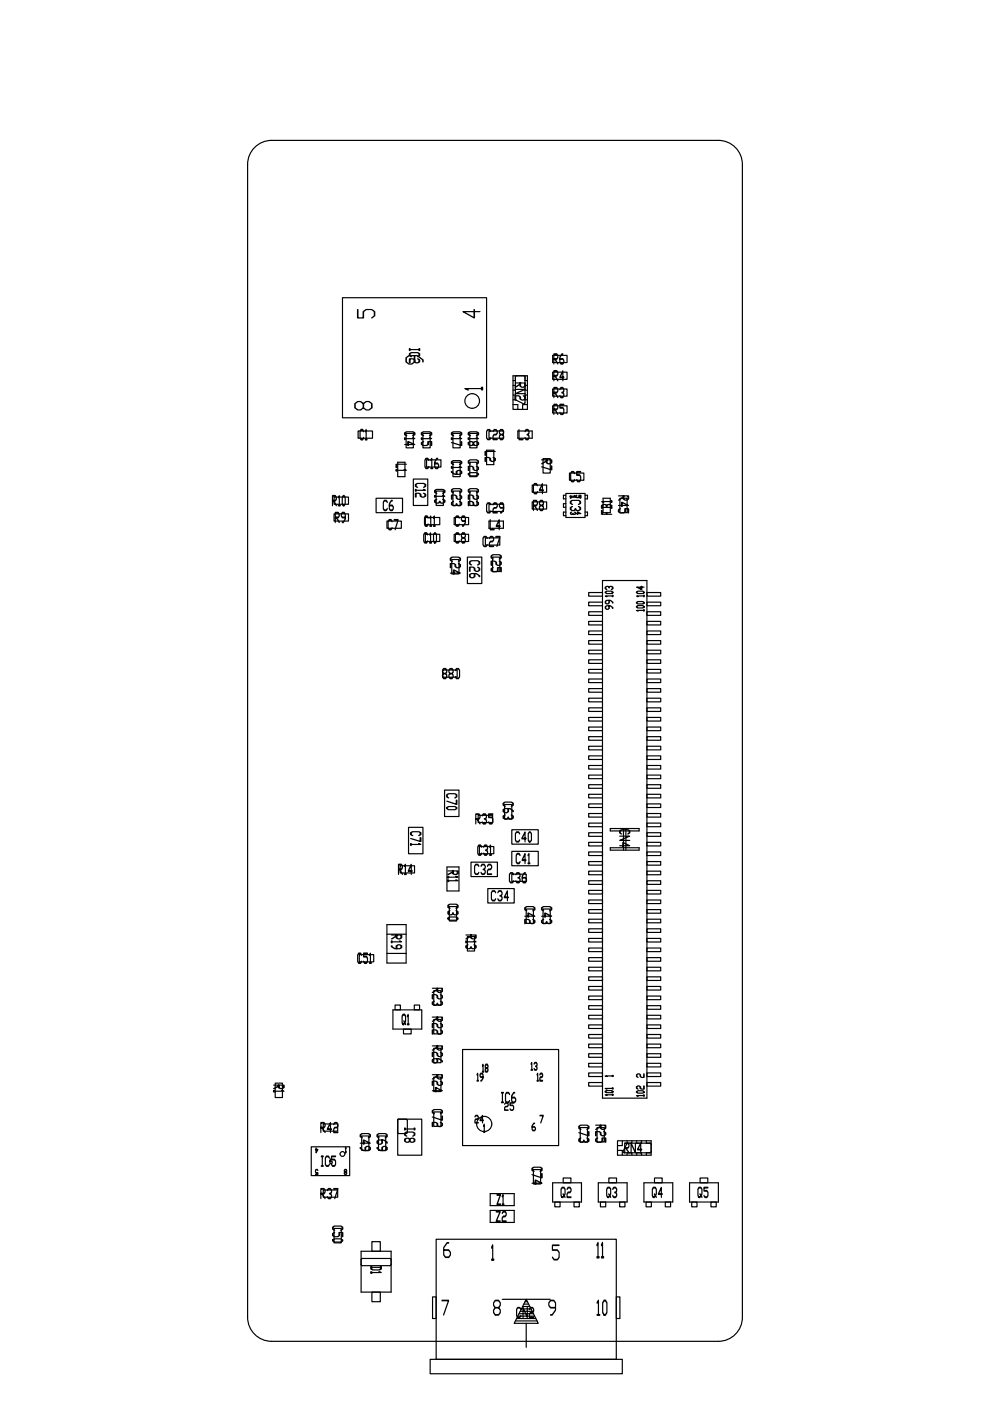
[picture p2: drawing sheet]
<svg xmlns="http://www.w3.org/2000/svg" width="210mm" height="297mm" viewBox="0 0 210 297" stroke-linecap="round" stroke-linejoin="round" font-family="sans-serif">
<path d="M54.3 31a5.1 5.1 0 0 1 3.3-1.2h94.7a5.1 5.1 0 0 1 5.1 5.1v244.4a5.1 5.1 0 0 1-5.1 5.1h-94.7a5.1 5.1 0 0 1-5.1-5.1v-244.4a5.1 5.1 0 0 1 1.8-3.9z" fill="none" stroke="#000" stroke-width=".25"/>
<g fill="none" stroke="#000" stroke-width=".25">
<path d="M72.6 63.1h30.6v25.5h-30.6zM108.8 79.7h3v7.1h-3zM109.3 79.7v5l1.8 .9 .2-.2v-5.7M109.5 79.7l-.2 .2M111.1 79.7l.2 .2M117.2 78.9h3v1.5h-3zM117.2 75.3h3v1.6h-3zM75.9 91.4h3.1v1.5h-3.1zM84.3 98h1.6v3.1h-1.6zM86.1 91.9h1.5v3h-1.5zM89.7 91.9h1.5v3h-1.5zM90.4 97.5h3.1v1.5h-3.1z"/>
<path d="M96 91.9h1.6v3h-1.6zM96 98h1.6v3.1h-1.6zM99.6 98h1.5v3.1h-1.5zM99.6 91.9h1.5v3h-1.5zM103.2 95.5h1.5v3h-1.5zM103.7 91.4h3v1.5h-3zM108.8 83.7h.5v1.1h-.5M108.8 81.7h.5v1h-.5M108.8 85.8h1v1M108.8 80.7h.5M109.8 91.4h3v1.5h-3zM111.3 80.7h.5"/>
<path d="M111.8 85.8h-1v1M111.8 83.7h-.5v1.1h.5M111.8 81.7h-.5v1h.5M115.1 97.2h1.6v3.1h-1.6zM117.2 82.5h3v1.5h-3zM117.2 86h3v1.6h-3zM70.8 105.4h3.1v1.5h-3.1zM70.8 109h3.1v1.5h-3.1zM79.7 105.6h5.6v3.1h-5.6zM82 110.5h3.1v1.5h-3.1zM87.6 101.6h3.1v5.6h-3.1zM90.2 113.3h3v1.5h-3z"/>
<path d="M90.2 109.7h3v1.5h-3zM92.5 104.1h1.5v3.1h-1.5zM95.8 118.6h1.5v3.1h-1.5zM96 104.1h1.6v3.1h-1.6zM96.3 113.3h3v1.5h-3zM96.3 109.7h3v1.5h-3zM99.1 118.1h3.1v5.6h-3.1zM99.6 104.1h1.5v3.1h-1.5zM102.9 114h3.1v1.6h-3.1zM103.7 106.9h3v1.5h-3zM103.7 110.5h3v1.5h-3zM104.4 118.1h1.6v3.1h-1.6z"/>
<path d="M112.8 102.8h3.1v1.6h-3.1zM112.8 106.4h3.1v1.5h-3.1zM120 104.6h4v5.1h-4zM120 105h-.5v.8h.5M120 106.8h-.5v.8h.5M120 108.6h-.5v.7h.5M120.7 100.3h3.1v1.5h-3.1zM124 105h.6v.8h-.6M124 108.6h.6v.7h-.6M127.9 105.6h1.5v3.1h-1.5zM131.4 105.6h1.6v3.1h-1.6zM127.7 139.9h-2.9v.8h2.9"/>
<path d="M127.7 137.9h-2.9v.7h2.9M127.7 135.8h-2.9v.8h2.9M127.7 133.8h-2.9v.7h2.9M127.7 131.7h-2.9v.8h2.9M127.7 129.7h-2.9v.8h2.9M127.7 127.7h-2.9v.7h2.9M127.7 125.6h-2.9v.8h2.9M127.7 123.1h9.5v109.7h-9.5zM137.2 139.9h2.9v.8h-2.9zM137.2 137.9h2.9v.7h-2.9zM137.2 135.8h2.9v.8h-2.9zM137.2 133.8h2.9v.7h-2.9z"/>
<path d="M137.2 131.7h2.9v.8h-2.9zM137.2 129.7h2.9v.8h-2.9zM137.2 127.7h2.9v.7h-2.9zM137.2 125.6h2.9v.8h-2.9zM93.9 142.1h3v1.5h-3zM127.7 158.2h-2.9v.8h2.9M127.7 156.2h-2.9v.7h2.9M127.7 154.1h-2.9v.8h2.9M127.7 152.1h-2.9v.8h2.9M127.7 150.1h-2.9v.7h2.9M127.7 148h-2.9v.8h2.9M127.7 146h-2.9v.8h2.9"/>
<path d="M127.7 144h-2.9v.7h2.9M127.7 141.9h-2.9v.8h2.9M137.2 158.2h2.9v.8h-2.9zM137.2 156.2h2.9v.7h-2.9zM137.2 154.1h2.9v.8h-2.9zM137.2 152.1h2.9v.8h-2.9zM137.2 150.1h2.9v.7h-2.9zM137.2 148h2.9v.8h-2.9zM137.2 146h2.9v.8h-2.9zM137.2 144h2.9v.7h-2.9zM137.2 141.9h2.9v.8h-2.9zM86.6 175.4h3.1v5.6h-3.1z"/>
<path d="M94.3 167.5h3v5.6h-3zM101.4 172.9h3v1.5h-3zM101.6 179.5h3.1v1.5h-3.1zM107 170.6h1.5v3h-1.5zM108.5 175.9h5.6v3.1h-5.6zM124.8 178.6h2.9v.8h-2.9zM127.7 176.6h-2.9v.7h2.9M127.7 174.5h-2.9v.8h2.9M127.7 172.5h-2.9v.7h2.9M127.7 170.4h-2.9v.8h2.9M127.7 168.4h-2.9v.8h2.9M127.7 166.4h-2.9v.7h2.9"/>
<path d="M127.7 164.3h-2.9v.8h2.9M127.7 162.3h-2.9v.8h2.9M127.7 160.3h-2.9v.7h2.9M129.4 175.7h6.1v.5h-6.1zM129.4 179.7h6.1v.5h-6.1zM132.2 175.7v4.5M132.7 175.7v4.5M137.2 176.6h2.9v.7h-2.9zM137.2 178.6h2.9v.8h-2.9zM137.2 174.5h2.9v.8h-2.9zM137.2 172.5h2.9v.7h-2.9zM137.2 170.4h2.9v.8h-2.9z"/>
<path d="M137.2 168.4h2.9v.8h-2.9zM137.2 166.4h2.9v.7h-2.9zM137.2 164.3h2.9v.8h-2.9zM137.2 162.3h2.9v.8h-2.9zM137.2 160.3h2.9v.7h-2.9zM82 196h4.1v8.2h-4.1zM82 198.1h4.1M84.8 183.6h3.1v1.5h-3.1zM94.8 183.8h2.5v5.1h-2.5zM95.3 192.2h1.5v3.1h-1.5zM99.1 198.6h1.5v3h-1.5zM99.9 182.8h5.6v3h-5.6z"/>
<path d="M103.4 188.4h5.6v3.1h-5.6zM108.5 185.3h3.1v1.6h-3.1zM108.5 180.5h5.6v3.1h-5.6zM111.6 192.7h1.5v3.1h-1.5zM115.1 192.7h1.6v3.1h-1.6zM124.8 199h2.9v.7h-2.9zM124.8 196.9h2.9v.8h-2.9zM124.8 194.9h2.9v.8h-2.9zM124.8 192.9h2.9v.7h-2.9zM124.8 190.8h2.9v.8h-2.9zM124.8 188.8h2.9v.7h-2.9zM124.8 186.7h2.9v.8h-2.9z"/>
<path d="M124.8 184.7h2.9v.8h-2.9zM124.8 182.7h2.9v.7h-2.9zM124.8 180.6h2.9v.8h-2.9zM137.2 199h2.9v.7h-2.9zM137.2 196.9h2.9v.8h-2.9zM137.2 194.9h2.9v.8h-2.9zM137.2 192.9h2.9v.7h-2.9zM137.2 190.8h2.9v.8h-2.9zM137.2 188.8h2.9v.7h-2.9zM137.2 186.7h2.9v.8h-2.9zM137.2 184.7h2.9v.8h-2.9zM137.2 182.7h2.9v.7h-2.9z"/>
<path d="M137.2 180.6h2.9v.8h-2.9zM76.2 202.4h3v1.5h-3zM82 202.1h4.1M83.3 214.1h6.1v4.1h-6.1zM83.8 213.1h1.1v1h-1.1zM85.5 218.2h1.7v1h-1.7zM87.8 213.1h1.2v1h-1.2zM92 216.1h1.5v3.1h-1.5zM92 210h1.5v3.1h-1.5zM124.8 207.1h2.9v.8h-2.9zM124.8 205.1h2.9v.7h-2.9zM124.8 203h2.9v.8h-2.9z"/>
<path d="M124.8 201h2.9v.8h-2.9zM124.8 209.1h2.9v.8h-2.9zM124.8 211.2h2.9v.7h-2.9zM124.8 213.2h2.9v.8h-2.9zM124.8 215.3h2.9v.7h-2.9zM124.8 217.3h2.9v.8h-2.9zM124.8 219.3h2.9v.8h-2.9zM137.2 207.1h2.9v.8h-2.9zM137.2 205.1h2.9v.7h-2.9zM137.2 203h2.9v.8h-2.9zM137.2 201h2.9v.8h-2.9zM137.2 209.1h2.9v.8h-2.9z"/>
<path d="M137.2 211.2h2.9v.7h-2.9zM137.2 213.2h2.9v.8h-2.9zM137.2 215.3h2.9v.7h-2.9zM137.2 217.3h2.9v.8h-2.9zM137.2 219.3h2.9v.8h-2.9zM58.4 229.6h1.5v3.1h-1.5zM68.5 238.3h3.1v1.5h-3.1zM84.3 237.3h5.1v7.6h-5.1zM84.4 237.4h1.9v2.9h-1.9zM92 235.8h1.5v3h-1.5zM92 228.4h1.5v3h-1.5zM92 222.3h1.5v3h-1.5z"/>
<path d="M98.1 222.5h20.3v20.4h-20.3zM123 239.1h1.6v3h-1.6zM124.8 229.5h2.9v.8h-2.9zM124.8 221.4h2.9v.7h-2.9zM124.8 223.4h2.9v.8h-2.9zM124.8 225.4h2.9v.8h-2.9zM124.8 227.5h2.9v.7h-2.9zM126.6 239.1h1.5v3h-1.5zM137.2 229.5h2.9v.8h-2.9zM137.2 221.4h2.9v.7h-2.9zM137.2 223.4h2.9v.8h-2.9zM137.2 225.4h2.9v.8h-2.9z"/>
<path d="M137.2 227.5h2.9v.7h-2.9zM66 243.1h8.1v6.2h-8.1zM68.5 252.3h3.1v1.5h-3.1zM76.7 240.8h1.5v3.1h-1.5zM80.3 240.8h1.5v3.1h-1.5zM103.9 253.1h5.1v2.5h-5.1zM103.9 256.6h5.1v2.6h-5.1zM113.1 248h1.5v3h-1.5zM117.2 250.8h6.1v4.1h-6.1zM117.6 254.9h1.2v1h-1.2zM119.4 249.8h1.6v1h-1.6zM121.7 254.9h1.1v1h-1.1z"/>
<path d="M126.8 250.8h6.2v4.1h-6.2zM127.3 254.9h1.1v1h-1.1zM129.1 249.8h1.6v1h-1.6zM130.9 241.9h7.2v3h-7.2zM130.9 243.9h1v1M131.4 254.9h1.1v1h-1.1zM131.9 241.9v1h-1M133 241.9v.5h1v-.5M133 244.9v-.5h1v.5M135 241.9v.5h1v-.5M135 244.9v-.5h1v.5M136.5 250.8h6.1v4.1h-6.1z"/>
<path d="M137 254.9h1.1v1h-1.1zM137 241.9v.5M137 244.4v.5M137.8 242.4l.3 .2M138.1 242.4h-5.1l-.9 1.8 .3 .2h5.7M138.1 244.2l-.3 .2M138.8 249.8h1.6v1h-1.6zM141.1 254.9h1.1v1h-1.1zM146.2 250.8h6.1v4.1h-6.1zM146.7 254.9h1.1v1h-1.1zM148.4 249.8h1.7v1h-1.7zM150.7 254.9h1.2v1h-1.2z"/>
<path d="M70.8 260.5h1.6v3h-1.6zM76.6 265.3h6.3v8.6h-6.3zM76.6 267.1l.2-.3h5.9l.2 .3M78.9 273.9h1.7v2.1h-1.7zM78.9 263.3h1.7v2h-1.7zM82.9 268.1l-.2 .2h-5.9l-.2-.2M91.7 275h.8v4.6h-.8zM92.5 262.7h38.2v25.5h-38.2zM106.5 275.5h10.2M109.5 279.6h4.1M109.8 279h3.6M110 278.5h3.1"/>
<path d="M110.3 278h2.5M110.6 277.5h2M110.8 277h1.5M111.1 276.5h1M111.3 276h.5M111.6 275.5l2.5 5.1h-5.1zM130.7 275h.7v4.6h-.7zM91.2 288.2h40.7v3.1h-40.7zM109.3 280.1h4.6M111.6 280.6v5.1"/>
<circle cx="100.1" cy="85" r="1.55"/>
<circle cx="102.7" cy="238.3" r="1.61"/>
<circle cx="72.6" cy="244.7" r=".51"/>
</g>
<g font-size="5.3">
<text x="79.4" y="67.4" transform="rotate(-90 79.4 67.4)">5</text>
<text x="101.7" y="67.4" transform="rotate(-90 101.7 67.4)">4</text>
<text x="89.7" y="77.2" transform="rotate(-90 89.7 77.2)">9</text>
<text x="102.2" y="82.7" transform="rotate(-90 102.2 82.7)">1</text>
<text x="78.8" y="86.9" transform="rotate(-90 78.8 86.9)">8</text>
</g>
<g font-size="4.6">
<text x="94.1" y="266.6">6</text>
<text x="104.2" y="267.1">1</text>
<text x="117.1" y="267.1">5</text>
<text x="126.6" y="266.6">11</text>
<text x="93.7" y="278.8">7</text>
<text x="104.6" y="278.8">8</text>
<text x="116.4" y="278.8">9</text>
<text x="126.6" y="278.8">10</text>
</g>
<g font-size="3.1">
<text x="86.9" y="73.9" transform="rotate(90 86.9 73.9)">IC2</text>
<text x="117.4" y="77.1">R6</text>
<text x="109.3" y="81.2" transform="rotate(90 109.3 81.2)">RN2</text>
<text x="117.4" y="80.7">R4</text>
<text x="117.4" y="84.3">R3</text>
<text x="117.4" y="87.8">R5</text>
<text x="76.3" y="93.2">C1</text>
<text x="85.9" y="91.5" transform="rotate(90 85.9 91.5)">C14</text>
<text x="89.4" y="91.5" transform="rotate(90 89.4 91.5)">C15</text>
<text x="95.8" y="91.5" transform="rotate(90 95.8 91.5)">C17</text>
<text x="99.3" y="91.5" transform="rotate(90 99.3 91.5)">C18</text>
<text x="102.9" y="95.7" transform="rotate(90 102.9 95.7)">L2</text>
<text x="103.2" y="93.2">C28</text>
<text x="110" y="93.2">L3</text>
<text x="84.1" y="98.4" transform="rotate(90 84.1 98.4)">L1</text>
<text x="90.1" y="99.3">C16</text>
<text x="95.8" y="97.7" transform="rotate(90 95.8 97.7)">C19</text>
<text x="99.3" y="97.5" transform="rotate(90 99.3 97.5)">C20 C22</text>
<text x="114.9" y="97.5" transform="rotate(90 114.9 97.5)">R7</text>
<text x="70.5" y="107.2">R10</text>
<text x="88.1" y="102.5" transform="rotate(90 88.1 102.5)">C12</text>
<text x="92.2" y="103.8" transform="rotate(90 92.2 103.8)">C13</text>
<text x="95.8" y="103.6" transform="rotate(90 95.8 103.6)">C23</text>
<text x="113.1" y="104.6">C4</text>
<text x="121" y="105.2" transform="rotate(90 121 105.2)">IC3</text>
<text x="121" y="102.1">C5</text>
<text x="131.2" y="105.1" transform="rotate(90 131.2 105.1)">R45</text>
<text x="71.1" y="110.7">R9</text>
<text x="81.3" y="108.2">C6</text>
<text x="82.3" y="112.3">C7</text>
<text x="90" y="111.5">C11</text>
<text x="96.5" y="111.5">C9</text>
<text x="103.2" y="108.7">C29</text>
<text x="103.9" y="112.3">L4</text>
<text x="113.1" y="108.2">R8</text>
<text x="129.6" y="109" transform="rotate(-90 129.6 109)">FB1</text>
<text x="89.8" y="115.1">C10</text>
<text x="95.5" y="118.1" transform="rotate(90 95.5 118.1)">C24</text>
<text x="96.5" y="115.1">C8</text>
<text x="99.6" y="118.9" transform="rotate(90 99.6 118.9)">C26</text>
<text x="102.4" y="115.8">C27</text>
<text x="104.2" y="117.6" transform="rotate(90 104.2 117.6)">C25</text>
<text x="97.4" y="141.8" transform="rotate(-180 97.4 141.8)">C88</text>
<text x="94.8" y="168.3" transform="rotate(90 94.8 168.3)">C70</text>
<text x="106.7" y="170.1" transform="rotate(90 106.7 170.1)">C63</text>
<text x="87.1" y="176.3" transform="rotate(90 87.1 176.3)">C71</text>
<text x="100.9" y="174.6">R35</text>
<text x="109.3" y="178.5">C40</text>
<text x="131.4" y="175.9" transform="rotate(90 131.4 175.9)">CN4</text>
<text x="84.5" y="185.3">R14</text>
<text x="95" y="184.7" transform="rotate(90 95 184.7)">R11</text>
<text x="100.6" y="185.3">C32</text>
<text x="101.3" y="181.3">C31</text>
<text x="109.4" y="183">C41</text>
<text x="95" y="191.7" transform="rotate(90 95 191.7)">C30</text>
<text x="104.2" y="190.9">C34</text>
<text x="108" y="187.1">C36</text>
<text x="111.3" y="192.2" transform="rotate(90 111.3 192.2)">C42</text>
<text x="114.9" y="192.2" transform="rotate(90 114.9 192.2)">C43</text>
<text x="83.1" y="198.2" transform="rotate(90 83.1 198.2)">R19</text>
<text x="98.8" y="198.2" transform="rotate(90 98.8 198.2)">R13</text>
<text x="75.8" y="204.2">C51</text>
<text x="91.7" y="209.5" transform="rotate(90 91.7 209.5)">R23 R22 R26 R24</text>
<text x="85.3" y="217.2">Q1</text>
<text x="58.1" y="230.1" transform="rotate(90 58.1 230.1)">R1</text>
<text x="106.3" y="233.7">IC6</text>
<text x="85.9" y="239.2" transform="rotate(90 85.9 239.2)">IC8</text>
<text x="91.7" y="235.2" transform="rotate(90 91.7 235.2)">C72</text>
<text x="122.8" y="238.6" transform="rotate(90 122.8 238.6)">C73</text>
<text x="126.3" y="238.6" transform="rotate(90 126.3 238.6)">R25</text>
<text x="68" y="240.1">R42</text>
<text x="76.4" y="240.3" transform="rotate(90 76.4 240.3)">C49</text>
<text x="80" y="240.3" transform="rotate(90 80 240.3)">C69</text>
<text x="132.5" y="244.4">RN4</text>
<text x="68.1" y="247.2">IC5</text>
<text x="112.8" y="247.5" transform="rotate(90 112.8 247.5)">C74</text>
<text x="68" y="254.1">R37</text>
<text x="105.4" y="255.4">Z1</text>
<text x="119" y="253.8">Q2</text>
<text x="128.6" y="253.8">Q3</text>
<text x="138.3" y="253.8">Q4</text>
<text x="148" y="253.8">Q5</text>
<text x="70.6" y="259.9" transform="rotate(90 70.6 259.9)">C50</text>
<text x="105.2" y="258.9">Z2</text>
<text x="78.7" y="268.5" transform="rotate(90 78.7 268.5)">D1</text>
<text x="109.5" y="279.3">CN2</text>
</g>
<g font-size="2.3">
<text x="129.9" y="129.2" transform="rotate(-90 129.9 129.2)">99103</text>
<text x="136.5" y="129.6" transform="rotate(-90 136.5 129.6)">100</text>
<text x="136.5" y="126.5" transform="rotate(-90 136.5 126.5)">104</text>
<text x="102.3" y="227.2">18</text>
<text x="112.6" y="226.8">13</text>
<text x="101.1" y="229.1">19</text>
<text x="113.9" y="229.1">12</text>
<text x="129.9" y="232.3" transform="rotate(-90 129.9 232.3)">101</text>
<text x="129.9" y="228.2" transform="rotate(-90 129.9 228.2)">1</text>
<text x="136.5" y="232.5" transform="rotate(-90 136.5 232.5)">102</text>
<text x="136.5" y="228.4" transform="rotate(-90 136.5 228.4)">2</text>
<text x="100.7" y="238">24</text>
<text x="102.6" y="240">1</text>
<text x="107" y="235.4">25</text>
<text x="112.8" y="239.7">6</text>
<text x="114.5" y="238">7</text>
</g>
<g font-size="1.5">
<text x="121" y="105.1" transform="rotate(90 121 105.1)">1</text>
<text x="122.1" y="105" transform="rotate(90 122.1 105)">5</text>
<text x="121" y="108.6" transform="rotate(90 121 108.6)">3</text>
<text x="122.1" y="108.5" transform="rotate(90 122.1 108.5)">4</text>
<text x="67.4" y="243.4" transform="rotate(-180 67.4 243.4)">4</text>
<text x="70.4" y="245.7" transform="rotate(-180 70.4 245.7)">9</text>
<text x="73.4" y="243.4" transform="rotate(-180 73.4 243.4)">1</text>
<text x="67.4" y="248" transform="rotate(-180 67.4 248)">5</text>
<text x="73.5" y="248" transform="rotate(-180 73.5 248)">8</text>
</g>
</svg>
